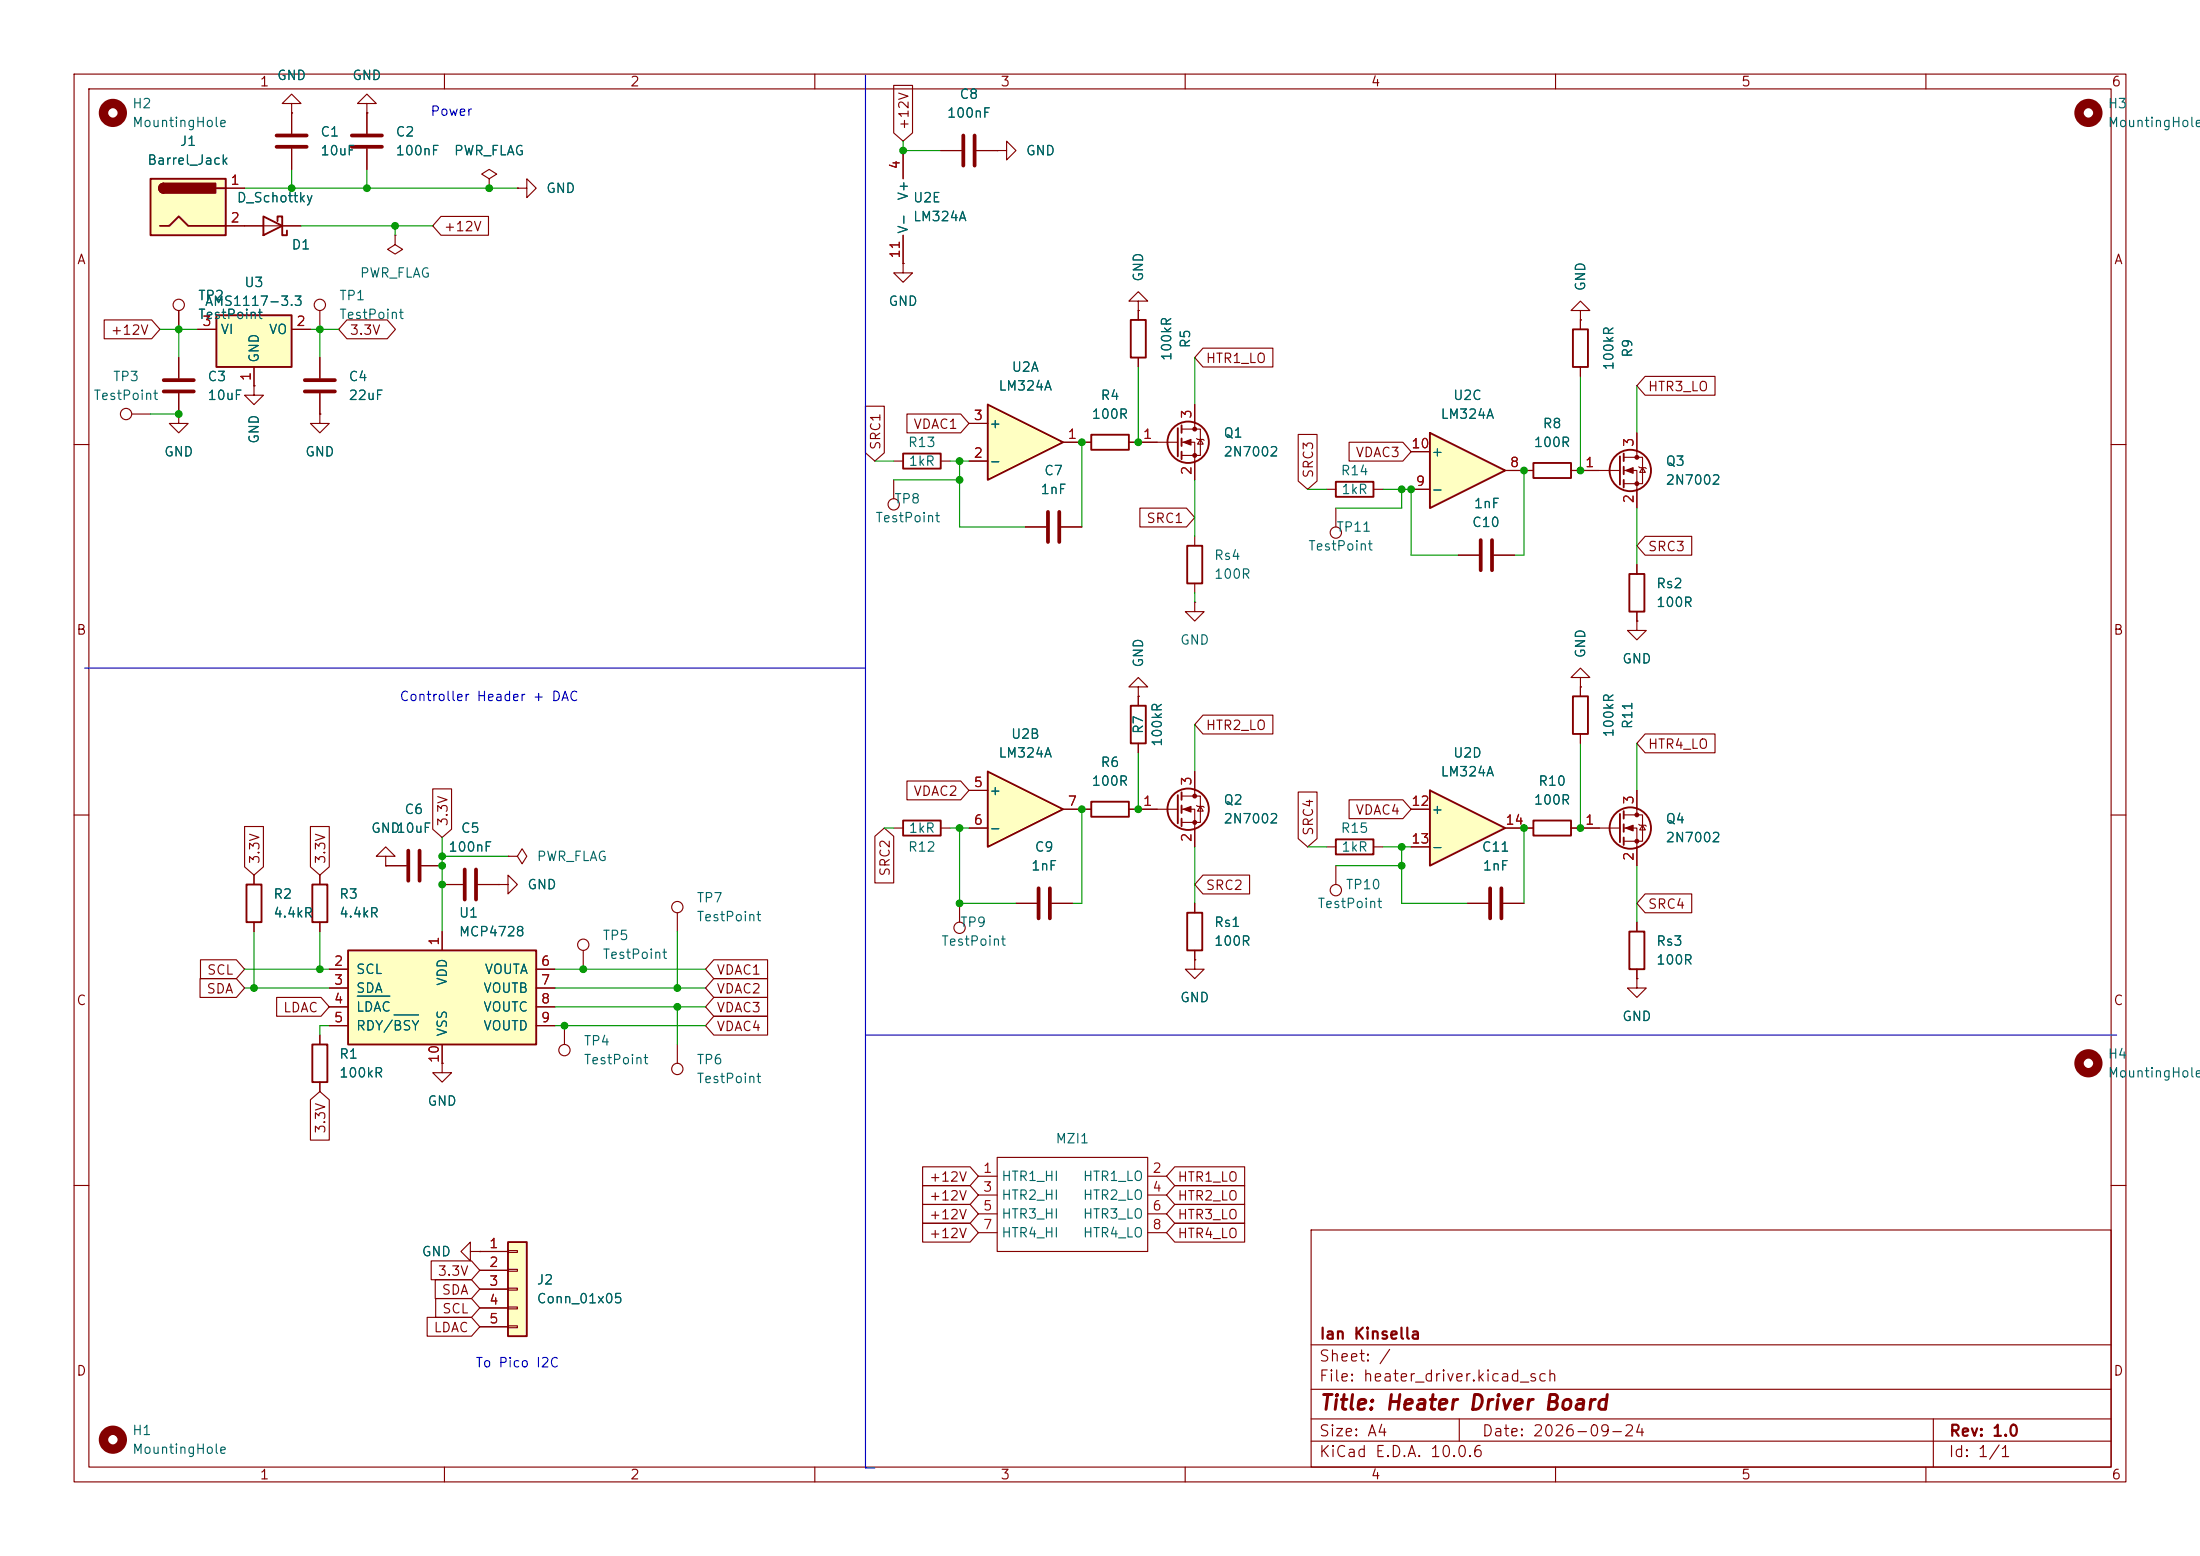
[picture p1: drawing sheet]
<svg xmlns="http://www.w3.org/2000/svg" width="297mm" height="210mm" viewBox="0 0 297 210" stroke-linecap="round" stroke-linejoin="round" font-family="sans-serif">
<g fill="none" stroke="#840000" stroke-width=".15">
<path d="M10 10h277v190h-277zM12 12h273v186h-273zM49.5 14h1.3l-1.3-1.3-1.2 1.3h1.2v1.2M49.5 15.2h.1M49.5 15.2v2.8M60 10v2M110 10v2M160 10v2M210 10v2M260 10v2M49.5 20.1v2.8M153.7 59.7h5.3"/>
<path d="M159.5 57.9h2.6v3.6h-2.6M159.5 59.7h1.8v5.1M161.3 54.6v3.3M161.5 59.2l.2 .1h.7l.2 .1M162.1 59.3l.3 .6h-.7zM10 60h2M285 60h2M10 110h2M34.3 118.1v1.3M43.2 118.1v1.3M180.3 116.8v2.6M285 110h2"/>
<path d="M34.3 124.5v1.2M43.2 124.5v1.2M10 160h2M63.5 168.9v-1.3l-1.3 1.3 1.3 1.3v-1.3h1.3M64.8 168.9h.1M177 166h108v32h-108zM285 160h2M60 198v2M110 198v2M160 198v2M177 194.5h108M177 191.5h108"/>
<path d="M177 187.5h108M177 181.5h108M197 191.5v3M210 198v2M260 198v2M261 191.5v6.5"/>
<circle cx="180.3" cy="120.1" r=".76"/>
</g>
<g fill="none" stroke="#840000" stroke-width=".25">
<path d="M159 57.8v3.8M159.5 57.4v1M159.5 59.2v1M159.5 61v1M33.3 119.4h2v5.1h-2zM42.2 119.4h2v5.1h-2z"/>
<circle cx="160.4" cy="59.7" r="2.79"/>
</g>
<g fill="#840000" stroke="#840000" stroke-width=".15">
<path d="M159.8 59.7l1-.4v.8z"/>
<circle cx="161.3" cy="57.9" r=".25"/>
<circle cx="161.3" cy="61.5" r=".25"/>
</g>
<path d="M47.5 18.3h4.1M47.5 19.8h4.1" fill="none" stroke="#840000" stroke-width=".51"/>
<path d="M47 128.3h25.4v12.7h-25.4z" fill="#ffffc2"/>
<path d="M35.6 29.2l2.5 1.3-2.5 1.3zM37.5 29.8v-.6h.6v2.6h.6v-.7M212.3 44.5h2.1v5h-2.1zM220 77.5h2v5.1h-2zM47 128.3h25.4v12.7h-25.4zM220 125.7h2v5.1h-2zM42.2 141h2v5.1h-2z" fill="none" stroke="#840000" stroke-width=".25"/>
<g fill="none" stroke="#840000" stroke-width=".15">
<path d="M39.4 14h1.2l-1.2-1.3-1.3 1.3h1.3v1.2M39.4 15.2h.1M39.4 15.2v2.8M33 30.5h7.6M39.4 20.1v2.8M53.3 31.8v1.2l1.1 .7-1.1 .6-1-.6 1-.7M53.3 31.8h.1M66 24.1l1.1-.6-1.1-.6-1 .6 1 .6v1.3M66 25.4h.1M69.8 25.4h1.3v-1.3l1.3 1.3-1.3 1.3v-1.3M69.8 25.4h.1M127 20.3h2.8"/>
<path d="M131.8 20.3h2.8M43.2 41.9v2.6M213.4 41.9h1.2l-1.2-1.3-1.3 1.3h1.3v1.3M213.4 43.2h.1M213.4 43.2v1.3M213.4 49.5v1.3M221 76.2v1.3M213.4 91.4h1.2l-1.2-1.2-1.3 1.2h1.3v1.3M213.4 92.7h.1M221 83.8v1.3h1.2l-1.2 1.3-1.3-1.3h1.3M221 83.8h.1M221 82.6v1.2"/>
<path d="M52.1 115.6h1.2l-1.2-1.3-1.3 1.3h1.3v1.2M52.1 116.8h.1M59.7 119.4h2.8M64.5 119.4h2.8M67.3 119.4h1.3v-1.3l1.2 1.3-1.2 1.3v-1.3M67.3 119.4h.1M43.2 139.7v1.3M44.4 130.8h2.6M44.4 133.4h2.6M44.4 135.9h2.6M44.4 138.4h2.6M59.7 125.7v2.6"/>
<path d="M72.4 130.8h2.5M72.4 133.4h2.5M72.4 135.9h2.5M72.4 138.4h2.5M221 132.1v1.3h1.2l-1.2 1.2-1.3-1.2h1.3M221 132.1h.1M221 124.5v1.2M221 130.8v1.3M43.2 146.1v1.2M59.7 143.5v1.3h1.3l-1.3 1.3-1.3-1.3h1.3M59.7 143.5h.1M59.7 141v2.5"/>
<circle cx="43.2" cy="41.1" r=".76"/>
</g>
<path d="M48.2 134.4h4.4M53.2 137h3.3" fill="none" stroke="#006464" stroke-width=".15"/>
<g fill="none" stroke="#840000" stroke-width="1.3">
<circle cx="281.9" cy="15.2" r="1.27"/>
<circle cx="281.9" cy="143.5" r="1.27"/>
<circle cx="15.2" cy="194.3" r="1.27"/>
</g>
<path d="M37.3 18.3h4.1M37.3 19.8h4.1M130 18.3v4.1M131.6 18.3v4.1M62.7 117.3v4.1M64.3 117.3v4.1" fill="none" stroke="#840000" stroke-width=".51"/>
<path d="M193 58.4l10.2 5.1-10.2 5.1z" fill="#ffffc2"/>
<g fill="none" stroke="#840000" stroke-width=".25">
<path d="M193 58.4l10.2 5.1-10.2 5.1zM160.3 73.7h2v5h-2zM180.3 65h5.1v2.1h-5.1zM207 62.5h5.1v2h-5.1zM218.7 61.6v3.8M219.2 61.2v1M219.2 63v1M219.2 64.8v1M152.7 95.3h2v5h-2zM212.3 94h2.1v5.1h-2.1zM207 110.7h5.1v2.1h-5.1zM218.7 109.9v3.8"/>
<path d="M219.2 109.5v1M219.2 111.3v1M219.2 113v1M160.3 123.2h2v5.1h-2z"/>
<circle cx="220.1" cy="63.5" r="2.79"/>
<circle cx="220.1" cy="111.8" r="2.79"/>
</g>
<g fill="none" stroke="#840000" stroke-width=".15">
<path d="M221 58.4v3.3M120.6 64.8v2.5M138.4 71.1h2.8M143.3 71.1h2.7M161.3 72.4v1.3M161.3 78.7v1.3M179.1 66h1.2M180.3 68.6v2.5M185.4 66h1.3M190.5 66h2.5M190.5 61h2.5M196.8 74.9h2.8"/>
<path d="M201.7 74.9h2.8M203.2 63.5h3.8M212.1 63.5h6.6M219.2 61.7h2.5v3.6h-2.5M219.2 63.5h1.8v5.1M221.2 63l.2 .1h.7l.1 .1M221.7 63.1l.4 .7h-.7zM153.7 92.7h1.2l-1.2-1.3-1.3 1.3h1.3v1.3M153.7 94h.1M153.7 94v1.3M161.3 81.3v1.3h1.3l-1.3 1.2-1.3-1.2h1.3M161.3 81.3h.1"/>
<path d="M213.4 92.7v1.3M213.4 99.1v1.2M52.1 116.8h2.8M56.9 116.8h2.8M68.6 115.6h1.2l.7-1 .6 1-.6 1-.7-1M68.6 115.6h.1M153.7 100.3v1.3M205.7 111.8h1.3M212.1 111.8h6.6M219.2 110h2.5v3.5h-2.5M219.2 111.8h1.8v5M221 106.7v3.3"/>
<path d="M221.2 111.3l.2 .1h.7l.1 .1M221.7 111.4l.4 .6h-.7zM76.2 138.4v2.6M78.7 128.3v2.5M91.4 123.2v2.5M161.3 121.9v1.3M161.3 128.3v1.2M91.4 141v2.5"/>
<circle cx="120.6" cy="68.1" r=".76"/>
<circle cx="180.3" cy="71.9" r=".76"/>
<circle cx="78.7" cy="127.5" r=".76"/>
<circle cx="91.4" cy="122.4" r=".76"/>
<circle cx="76.2" cy="141.7" r=".76"/>
<circle cx="91.4" cy="144.3" r=".76"/>
</g>
<g fill="#840000" stroke="#840000" stroke-width=".15">
<path d="M219.5 63.5l1-.4v.8z"/>
<path d="M219.5 111.8l1-.4v.7z"/>
<circle cx="221" cy="61.7" r=".25"/>
<circle cx="221" cy="65.3" r=".25"/>
<circle cx="221" cy="110" r=".25"/>
<circle cx="221" cy="113.5" r=".25"/>
</g>
<path d="M141.5 69.1v4.1M143 69.1v4.1M199.9 72.9v4.1M201.4 72.9v4.1M55.1 114.8v4.1M56.6 114.8v4.1" fill="none" stroke="#840000" stroke-width=".51"/>
<path d="M133.3 54.6l10.2 5.1-10.2 5.1z" fill="#ffffc2"/>
<path d="M133.3 54.6l10.2 5.1-10.2 5.1zM121.9 61.2h5.1v2h-5.1z" fill="none" stroke="#840000" stroke-width=".25"/>
<path d="M121.9 35.6v1.2h1.3l-1.3 1.3-1.3-1.3h1.3M121.9 35.6h.1M121.9 20.3v3.8M121.9 31.8v3.8M134.6 20.3h1.3v-1.2l1.3 1.2-1.3 1.3v-1.3M134.6 20.3h.1M130.8 57.2h2.5M143.5 59.7h2.5M120.6 62.2h1.3M127 62.2h1.3M130.8 62.2h2.5" fill="none" stroke="#840000" stroke-width=".15"/>
<path d="M68.6 167.6h2.5v12.7h-2.5z" fill="#ffffc2"/>
<path d="M147.3 58.7h5.1v2h-5.1zM152.7 43.2h2v5.1h-2zM121.9 110.7h5.1v2.1h-5.1zM147.3 108.2h5.1v2h-5.1zM68.6 167.6h2.5v12.7h-2.5z" fill="none" stroke="#840000" stroke-width=".25"/>
<g fill="none" stroke="#840000" stroke-width=".15">
<path d="M43.2 48.3v2.8M43.2 53.1v2.8M146 59.7h1.3M152.4 59.7h1.3M153.7 40.6h1.2l-1.2-1.2-1.3 1.2h1.3v1.3M153.7 41.9h.1M153.7 41.9v1.3M153.7 48.3v1.2M120.6 111.8h1.3M127 111.8h1.3M146 109.2h1.3M152.4 109.2h1.3"/>
<path d="M129.5 121.9v2.6M137.2 121.9h2.8M142 121.9h2.8M64.8 168.9h3.8M64.8 171.5h3.8M64.8 174h3.8M64.8 176.5h3.8M64.8 179.1h3.8M68.6 168.8h1.2v.2h-1.2zM68.6 171.3h1.2v.3h-1.2zM68.6 173.9h1.2v.2h-1.2zM68.6 176.4h1.2v.3h-1.2z"/>
<path d="M68.6 178.9h1.2v.3h-1.2z"/>
<circle cx="129.5" cy="125.2" r=".76"/>
</g>
<path d="M41.1 51.3h4.1M41.1 52.8h4.1M140.2 119.9v4.1M141.7 119.9v4.1" fill="none" stroke="#840000" stroke-width=".51"/>
<path d="M133.3 104.1l10.2 5.1-10.2 5.1z" fill="#ffffc2"/>
<path d="M133.3 104.1l10.2 5.1-10.2 5.1z" fill="none" stroke="#840000" stroke-width=".25"/>
<g fill="none" stroke="#840000" stroke-width=".15">
<path d="M17.8 55.9h2.5M130.8 106.7h2.5M130.8 111.8h2.5M143.5 109.2h2.5M161.3 129.5v1.3h1.3l-1.3 1.3-1.3-1.3h1.3M161.3 129.5h.1"/>
<circle cx="17" cy="55.9" r=".76"/>
</g>
<circle cx="15.2" cy="15.2" r="1.27" fill="none" stroke="#840000" stroke-width="1.3"/>
<path d="M20.3 24.1h10.2v7.7h-10.2z" fill="#ffffc2"/>
<g fill="none" stroke="#840000" stroke-width=".25">
<path d="M20.3 24.1h10.2v7.7h-10.2zM21.6 30.5h1.3l1.2-1.3 1.3 1.3h5.1M22.1 24.8a.64 .64 0 0 0-.6 .6 .64 .64 0 0 0 .6 .6M29.2 25.4h1.3M159 107.3v3.8M159.5 106.9v1.1M159.5 108.7v1M159.5 110.5v1"/>
<circle cx="160.4" cy="109.2" r="2.79"/>
</g>
<g fill="#840000" stroke="#840000" stroke-width=".25">
<path d="M21.6 25l.5-.2v1.2a.63 .63 0 0 1-.6-.4 .63 .63 0 0 1 .1-.6z"/>
<path d="M22.1 24.8h7v1.2h-7z"/>
</g>
<g fill="none" stroke="#840000" stroke-width=".15">
<path d="M30.5 25.4h2.5M30.5 30.5h2.5M24.1 41.9v2.6M153.7 109.2h5.3M159.5 107.4h2.6v3.6h-2.6M159.5 109.2h1.8v5.1M161.3 104.1v3.3M161.5 108.7l.2 .1h.7l.2 .2M162.1 108.8l.3 .7h-.7zM132.1 158.8h2.5M134.6 156.2h20.3v12.7h-20.3zM154.9 158.8h2.6"/>
<path d="M132.1 161.3h2.5M132.1 163.8h2.5M132.1 166.4h2.5M154.9 161.3h2.6M154.9 163.8h2.6M154.9 166.4h2.6"/>
<circle cx="24.1" cy="41.1" r=".76"/>
</g>
<g fill="#840000" stroke="#840000" stroke-width=".15">
<path d="M159.8 109.2l1-.4v.8z"/>
<circle cx="161.3" cy="107.4" r=".25"/>
<circle cx="161.3" cy="111" r=".25"/>
</g>
<path d="M193 106.7l10.2 5.1-10.2 5z" fill="#ffffc2"/>
<path d="M180.3 113.3h5.1v2h-5.1zM193 106.7l10.2 5.1-10.2 5z" fill="none" stroke="#840000" stroke-width=".25"/>
<path d="M179.1 114.3h1.2M185.4 114.3h1.3M190.5 109.2h2.5M190.5 114.3h2.5M203.2 111.8h2.5" fill="none" stroke="#840000" stroke-width=".15"/>
<path d="M29.2 42.5h10.2v7h-10.2z" fill="#ffffc2"/>
<path d="M29.2 42.5h10.2v7h-10.2z" fill="none" stroke="#840000" stroke-width=".25"/>
<g fill="none" stroke="#840000" stroke-width=".15">
<path d="M39.4 15.2h.1M39.4 15.2v2.8M49.5 15.2h.1M49.5 15.2v2.8M120.6 11.5h2.6v6.4l-1.3 1.2-1.3-1.2zM30.5 25.4h2.5M30.5 30.5h5.1M38.1 30.5h2.5M39.4 20.1v2.8M49.5 20.1v2.8M59.5 29.2h6.4v2.6h-6.4l-1.1-1.3zM66 25.4h.1"/>
<path d="M69.8 25.4h.1M121.9 35.6h.1M121.9 20.3v3.8M121.9 31.8v3.8M127 20.3h2.8M131.8 20.3h2.8M134.6 20.3h.1M14.1 43.2h6.4l1.1 1.3-1.1 1.2h-6.4zM24.1 55.9v1.3h1.3l-1.3 1.2-1.2-1.2h1.2M24.1 55.9h.1M24.1 41.9v2.6M24.1 48.3v2.8"/>
<path d="M24.1 53.1v2.8M26.7 44.5h2.5M34.3 52.1v1.2h1.3l-1.3 1.3-1.3-1.3h1.3M34.3 52.1h.1M34.3 49.5v2.6M39.4 44.5h2.5M43.2 55.9v1.3h1.2l-1.2 1.2-1.3-1.2h1.3M43.2 55.9h.1M43.2 48.3v2.8M43.2 53.1v2.8M46.8 43.2h5.5l1.1 1.3-1.1 1.2h-5.5l-1.1-1.2zM116.8 54.8h2.6v6.3l-1.3 1.1-1.3-1.1z"/>
<path d="M122.4 55.9h7.3l1.1 1.3-1.1 1.2h-7.3zM130.8 57.2h2.5M143.5 59.7h3.8M152.4 59.7h3.8M153.7 41.9h.1M153.7 41.9v1.3M153.7 48.3v1.2M161.3 54.6v2.6M162.4 47h9.4v2.5h-9.4l-1.1-1.2zM175.3 58.6h2.5v6.3l-1.3 1.1-1.2-1.1zM182.1 59.7h7.3l1.1 1.3-1.1 1.2h-7.3zM213.4 43.2h.1"/>
<path d="M213.4 43.2v1.3M213.4 49.5v1.3M221 58.4v2.6M222.1 50.8h9.4v2.5h-9.4l-1.1-1.2zM130.8 62.2h2.5M138.4 71.1h2.8M143.3 71.1h2.7M153.9 68.6h6.3l1.1 1.3-1.1 1.2h-6.3zM161.3 62.2v2.6M190.5 66h2.5M190.5 61h2.5M196.8 74.9h2.8"/>
<path d="M201.7 74.9h2.8M203.2 63.5h3.8M212.1 63.5h3.8M221 66v2.6M221 76.2v1.3M222.1 72.4h6.3v2.5h-6.3l-1.1-1.2zM153.7 94h.1M153.7 94v1.3M162.4 96.5h9.4v2.6h-9.4l-1.1-1.3zM213.4 92.7h.1M213.4 92.7v1.3M213.4 99.1v1.2"/>
<path d="M221 83.8h.1M221 82.6v1.2M222.1 99.1h9.4v2.5h-9.4l-1.1-1.3zM33 111.6h2.6v5.4l-1.3 1.1-1.3-1.1zM34.3 118.1v1.3M41.9 111.6h2.6v5.4l-1.3 1.1-1.3-1.1zM43.2 118.1v1.3M52.1 116.8h.1M52.1 116.8h2.8M56.9 116.8h2.8M58.4 106.5h2.6v5.4l-1.3 1.1-1.3-1.1zM59.7 119.4h2.8"/>
<path d="M64.5 119.4h2.8M67.3 119.4h.1M118.1 112.9l1.3-1.1 1.3 1.1v6.3h-2.6zM122.4 105.4h7.3l1.1 1.3-1.1 1.3h-7.3zM130.8 106.7h2.5M130.8 111.8h2.5M143.5 109.2h3.8M152.4 109.2h3.8M153.7 100.3v1.3M161.3 104.1v2.6M161.3 111.8v2.5M162.4 118.1h6.3v2.6h-6.3l-1.1-1.3z"/>
<path d="M175.3 106.9h2.5v6.3l-1.3 1.1-1.2-1.1zM182.1 107.9h7.3l1.1 1.3-1.1 1.3h-7.3zM190.5 109.2h2.5M190.5 114.3h2.5M203.2 111.8h3.8M212.1 111.8h3.8M221 106.7v2.5M221 114.3v2.5M27 132.1h4.9l1.1 1.3-1.1 1.2h-4.9zM27.1 129.5h4.8l1.1 1.3-1.1 1.3h-4.8zM34.3 124.5v1.2M37.3 134.6h6l1.1 1.3-1.1 1.3h-6z"/>
<path d="M43.2 124.5v1.2M43.2 139.7v1.3M44.4 130.8h2.6M44.4 133.4h2.6M44.4 135.9h2.6M44.4 138.4h2.6M59.7 125.7v2.6M72.4 130.8h2.5M72.4 133.4h2.5M72.4 135.9h2.5M72.4 138.4h2.5M96.4 129.5h7.2v2.6h-7.2l-1.2-1.3z"/>
<path d="M96.4 132.1h7.2v2.5h-7.2l-1.2-1.2zM96.4 134.6h7.2v2.6h-7.2l-1.2-1.3zM96.4 137.2h7.2v2.5h-7.2l-1.2-1.3zM137.2 121.9h2.8M142 121.9h2.8M161.3 129.5h.1M161.3 121.9v1.3M161.3 128.3v1.2M198.1 121.9h2.8M202.9 121.9h2.8M221 132.1h.1M221 124.5v1.2"/>
<path d="M221 130.8v1.3M222.1 120.6h6.3v2.6h-6.3l-1.1-1.3zM41.9 148.4l1.3-1.1 1.3 1.1v5.5h-2.6zM43.2 146.1v1.2M59.7 143.5h.1M59.7 141v2.5M124.6 157.5h6.4l1.1 1.3-1.1 1.2h-6.4zM158.6 157.5h9.4v2.5h-9.4l-1.1-1.2zM57.7 177.8h6l1.1 1.3-1.1 1.2h-6zM58.2 170.2h5.5l1.1 1.3-1.1 1.2h-5.5zM58.8 172.7h4.9l1.1 1.3-1.1 1.3h-4.9zM58.8 175.3h4.9l1.1 1.2-1.1 1.3h-4.9z"/>
<path d="M64.8 168.9h.1M64.8 168.9h3.8M64.8 171.5h3.8M64.8 174h3.8M64.8 176.5h3.8M64.8 179.1h3.8M124.6 160h6.4l1.1 1.3-1.1 1.3h-6.4zM124.6 162.6h6.4l1.1 1.2-1.1 1.3h-6.4zM124.6 165.1h6.4l1.1 1.3-1.1 1.2h-6.4zM158.6 162.6h9.4v2.5h-9.4l-1.1-1.3zM158.6 165.1h9.4v2.5h-9.4l-1.1-1.2zM158.6 160h9.4v2.6h-9.4l-1.1-1.3z"/>
</g>
<path d="M22.1 51.3h4.1M22.1 52.8h4.1M201.2 119.9v4.1M202.7 119.9v4.1" fill="none" stroke="#840000" stroke-width=".51"/>
<path d="M116.8 10.2v187.9h1.3M11.4 90.2h105.4M116.8 139.7h168.9" fill="none" stroke="#0000c2" stroke-width=".15"/>
<g fill="none" stroke="#009600" stroke-width=".15">
<path d="M121.9 19.1v1.2h5.1M33 25.4h36.8M39.4 22.9v2.5M40.6 30.5h17.8M49.5 22.9v2.5M53.3 30.5v1.3M20.3 55.9h3.8M21.6 44.5h5.1M24.1 44.5v3.8M41.9 44.5h3.8M43.2 44.5v3.8M146 59.7v11.4"/>
<path d="M153.7 49.5v10.2M161.3 48.3v6.3M213.4 50.8v12.7M221 52.1v6.3M118.1 62.2h2.5M120.6 64.8h8.9M128.3 62.2h2.5M129.5 62.2v8.9h8.9M161.3 64.8v7.6M176.5 66h2.6M186.7 66h3.8v8.9h6.3M189.2 66v2.6h-8.9"/>
<path d="M205.7 63.5v11.4h-1.2M221 68.6v7.6M161.3 80v1.3M161.3 97.8v6.3M59.7 113v12.7M59.7 115.6h8.9M119.4 111.8h1.2M128.3 111.8h2.5M129.5 111.8v10.1h7.7M146 109.2v12.7h-1.2M153.7 101.6v7.6M161.3 114.3v7.6"/>
<path d="M176.5 114.3h2.6M180.3 116.8h8.9M186.7 114.3h3.8M189.2 114.3v7.6h8.9M205.7 111.8v10.1M213.4 100.3v11.5M221 100.3v6.4M221 116.8v7.7M33 130.8h11.4M33 133.4h11.4M34.3 125.7v7.7M43.2 125.7v5.1"/>
<path d="M44.4 138.4h-1.2v1.3M74.9 130.8h20.3M74.9 133.4h20.3M74.9 138.4h20.3M74.9 135.9h20.3M91.4 125.7v7.7M91.4 135.9v5.1"/>
</g>
<path d="M48.2 134.4h4.4M53.2 137h3.3" fill="none" stroke="#006464" stroke-width=".15"/>
<g fill="#009600" stroke="#009600" stroke-width=".14">
<circle cx="59.7" cy="119.4" r=".46"/>
<circle cx="43.2" cy="130.8" r=".46"/>
<circle cx="34.3" cy="133.4" r=".46"/>
<circle cx="59.7" cy="116.8" r=".46"/>
<circle cx="76.2" cy="138.4" r=".46"/>
<circle cx="91.4" cy="135.9" r=".46"/>
<circle cx="91.4" cy="133.4" r=".46"/>
<circle cx="78.7" cy="130.8" r=".46"/>
<circle cx="59.7" cy="115.6" r=".46"/>
<circle cx="43.2" cy="44.5" r=".46"/>
<circle cx="24.1" cy="44.5" r=".46"/>
<circle cx="24.1" cy="55.9" r=".46"/>
<circle cx="53.3" cy="30.5" r=".46"/>
<circle cx="49.5" cy="25.4" r=".46"/>
<circle cx="66" cy="25.4" r=".46"/>
<circle cx="39.4" cy="25.4" r=".46"/>
<circle cx="189.2" cy="66" r=".46"/>
<circle cx="190.5" cy="66" r=".46"/>
<circle cx="153.7" cy="59.7" r=".46"/>
<circle cx="129.5" cy="64.8" r=".46"/>
<circle cx="129.5" cy="62.2" r=".46"/>
<circle cx="121.9" cy="20.3" r=".46"/>
<circle cx="146" cy="59.7" r=".46"/>
<circle cx="129.5" cy="111.8" r=".46"/>
<circle cx="129.5" cy="121.9" r=".46"/>
<circle cx="153.7" cy="109.2" r=".46"/>
<circle cx="146" cy="109.2" r=".46"/>
<circle cx="189.2" cy="116.8" r=".46"/>
<circle cx="189.2" cy="114.3" r=".46"/>
<circle cx="205.7" cy="63.5" r=".46"/>
<circle cx="213.4" cy="63.5" r=".46"/>
<circle cx="205.7" cy="111.8" r=".46"/>
<circle cx="213.4" cy="111.8" r=".46"/>
</g>
<text font-size="2" fill="#840000" x="178" y="190.8">Title: Heater Driver Board</text>
<g font-size="1.5" fill="#840000">
<text x="178" y="184.1">Sheet: /</text>
<text x="178" y="181.1">Ian Kinsella</text>
<text x="178" y="186.8">File: heater_driver.kicad_sch</text>
<text x="178" y="197">KiCad E.D.A. 10.0.6</text>
<text x="178" y="194.2">Size: A4</text>
<text x="200" y="194.2">Date: 2026-09-24</text>
<text x="263" y="197">Id: 1/1</text>
<text x="263" y="194.2">Rev: 1.0</text>
</g>
<g font-size="1.3" fill="#840000">
<text x="35" y="12">1</text>
<text x="85" y="12">2</text>
<text x="135" y="12">3</text>
<text x="185" y="12">4</text>
<text x="235" y="12">5</text>
<text x="285" y="12">6</text>
<text x="123" y="17.6" transform="rotate(-90 123 17.6)">+12V</text>
<text x="10.3" y="36">A</text>
<text x="59.8" y="31.5">+12V</text>
<text x="285.3" y="36">A</text>
<text x="14.9" y="45.5">+12V</text>
<text x="47.1" y="45.5">3.3V</text>
<text x="162.7" y="49.3">HTR1_LO</text>
<text x="222.4" y="53.1">HTR3_LO</text>
<text x="123.2" y="58.2">VDAC1</text>
<text x="119.2" y="60.8" transform="rotate(-90 119.2 60.8)">SRC1</text>
<text x="177.6" y="64.6" transform="rotate(-90 177.6 64.6)">SRC3</text>
<text x="182.9" y="62">VDAC3</text>
<text x="154.7" y="70.9">SRC1</text>
<text x="222.4" y="74.7">SRC3</text>
<text x="10.2" y="86">B</text>
<text x="285.2" y="86">B</text>
<text x="162.7" y="98.8">HTR2_LO</text>
<text x="222.4" y="101.4">HTR4_LO</text>
<text x="123.2" y="107.7">VDAC2</text>
<text x="60.7" y="111.6" transform="rotate(-90 60.7 111.6)">3.3V</text>
<text x="177.6" y="112.9" transform="rotate(-90 177.6 112.9)">SRC4</text>
<text x="182.9" y="110.3">VDAC4</text>
<text x="35.3" y="116.7" transform="rotate(-90 35.3 116.7)">3.3V</text>
<text x="44.2" y="116.7" transform="rotate(-90 44.2 116.7)">3.3V</text>
<text x="120.4" y="118.4" transform="rotate(-90 120.4 118.4)">SRC2</text>
<text x="162.7" y="120.4">SRC2</text>
<text x="222.4" y="123">SRC4</text>
<text x="27.9" y="131.9">SCL</text>
<text x="96.7" y="131.9">VDAC1</text>
<text x="10.2" y="136">C</text>
<text x="27.8" y="134.4">SDA</text>
<text x="38.1" y="136.9">LDAC</text>
<text x="96.7" y="134.4">VDAC2</text>
<text x="96.7" y="136.9">VDAC3</text>
<text x="285.2" y="136">C</text>
<text x="96.7" y="139.5">VDAC4</text>
<text x="44.2" y="153.1" transform="rotate(-90 44.2 153.1)">3.3V</text>
<text x="125.3" y="159.8">+12V</text>
<text x="158.9" y="159.8">HTR1_LO</text>
<text x="125.3" y="162.3">+12V</text>
<text x="125.3" y="164.9">+12V</text>
<text x="125.3" y="167.4">+12V</text>
<text x="158.9" y="164.9">HTR3_LO</text>
<text x="158.9" y="167.4">HTR4_LO</text>
<text x="158.9" y="162.3">HTR2_LO</text>
<text x="59" y="172.5">3.3V</text>
<text x="59.5" y="175">SDA</text>
<text x="59.6" y="177.6">SCL</text>
<text x="10.2" y="186">D</text>
<text x="58.5" y="180.1">LDAC</text>
<text x="285.2" y="186">D</text>
<text x="35" y="200">1</text>
<text x="85" y="200">2</text>
<text x="135" y="200">3</text>
<text x="185" y="200">4</text>
<text x="235" y="200">5</text>
<text x="285" y="200">6</text>
</g>
<g font-size="1.3" fill="#006464">
<text x="37.3" y="11.1">GND</text>
<text x="47.5" y="11.1">GND</text>
<text x="17.8" y="14.9">H2</text>
<text x="17.8" y="17.5">MountingHole</text>
<text x="127.7" y="16.2">100nF</text>
<text x="129.4" y="13.7">C8</text>
<text x="284.5" y="14.9">H3</text>
<text x="284.5" y="17.5">MountingHole</text>
<text x="19.8" y="22.6">Barrel_Jack</text>
<text x="24.2" y="20">J1</text>
<text x="43.2" y="18.7">C1</text>
<text x="43.2" y="21.3">10uF</text>
<text x="53.3" y="18.7">C2</text>
<text x="53.3" y="21.3">100nF</text>
<text x="61.2" y="21.3">PWR_FLAG</text>
<text x="138.4" y="21.3">GND</text>
<text x="31.9" y="27.6">D_Schottky</text>
<text x="73.6" y="26.4">GND</text>
<text x="122.9" y="27.1" transform="rotate(-90 122.9 27.1)">V+</text>
<text x="123.2" y="27.6">U2E</text>
<text x="39.3" y="34">D1</text>
<text x="122.9" y="31.6" transform="rotate(-90 122.9 31.6)">V-</text>
<text x="123.2" y="30.2">LM324A</text>
<text x="26.7" y="40.8">TP2</text>
<text x="27.6" y="41.6">AMS1117-3.3</text>
<text x="32.9" y="39.1">U3</text>
<text x="45.7" y="40.8">TP1</text>
<text x="48.5" y="37.8">PWR_FLAG</text>
<text x="119.9" y="41.6">GND</text>
<text x="154.6" y="38.1" transform="rotate(-90 154.6 38.1)">GND</text>
<text x="214.3" y="39.4" transform="rotate(-90 214.3 39.4)">GND</text>
<text x="26.7" y="43.4">TestPoint</text>
<text x="29.7" y="45.4">VI</text>
<text x="36.2" y="45.4">VO</text>
<text x="45.7" y="43.4">TestPoint</text>
<text x="161" y="47.1" transform="rotate(-90 161 47.1)">R5</text>
<text x="15.2" y="51.8">TP3</text>
<text x="27.9" y="51.8">C3</text>
<text x="35.3" y="49" transform="rotate(-90 35.3 49)">GND</text>
<text x="47" y="51.8">C4</text>
<text x="134.7" y="53">LM324A</text>
<text x="136.5" y="50.5">U2A</text>
<text x="158.4" y="48.8" transform="rotate(-90 158.4 48.8)">100kR</text>
<text x="218.1" y="50.1" transform="rotate(-90 218.1 50.1)">100kR</text>
<text x="220.7" y="48.4" transform="rotate(-90 220.7 48.4)">R9</text>
<text x="12.5" y="54.3">TestPoint</text>
<text x="27.9" y="54.3">10uF</text>
<text x="35.3" y="60" transform="rotate(-90 35.3 60)">GND</text>
<text x="47" y="54.3">22uF</text>
<text x="133.5" y="58.1">+</text>
<text x="147.3" y="56.8">100R</text>
<text x="148.5" y="54.3">R4</text>
<text x="165.1" y="59.4">Q1</text>
<text x="194.4" y="56.8">LM324A</text>
<text x="196.1" y="54.3">U2C</text>
<text x="208.2" y="58.1">R8</text>
<text x="22.1" y="61.9">GND</text>
<text x="41.1" y="61.9">GND</text>
<text x="122.5" y="60.7">R13</text>
<text x="122.6" y="63.2">1kR</text>
<text x="133.5" y="63.2">-</text>
<text x="140.9" y="64.5">C7</text>
<text x="165.1" y="61.9">2N7002</text>
<text x="180.9" y="64.5">R14</text>
<text x="193.1" y="61.9">+</text>
<text x="207" y="60.7">100R</text>
<text x="224.8" y="63.2">Q3</text>
<text x="224.8" y="65.7">2N7002</text>
<text x="118.1" y="70.8">TestPoint</text>
<text x="120.6" y="68.3">TP8</text>
<text x="140.4" y="67">1nF</text>
<text x="181" y="67">1kR</text>
<text x="193.1" y="67">-</text>
<text x="198.6" y="71.4">C10</text>
<text x="198.9" y="68.9">1nF</text>
<text x="163.8" y="75.9">Rs4</text>
<text x="176.5" y="74.6">TestPoint</text>
<text x="180.3" y="72.1">TP11</text>
<text x="163.8" y="78.4">100R</text>
<text x="223.5" y="79.7">Rs2</text>
<text x="223.5" y="82.2">100R</text>
<text x="159.2" y="87.3">GND</text>
<text x="214.3" y="88.9" transform="rotate(-90 214.3 88.9)">GND</text>
<text x="218.9" y="89.9">GND</text>
<text x="154.6" y="90.2" transform="rotate(-90 154.6 90.2)">GND</text>
<text x="136.4" y="100">U2B</text>
<text x="154.6" y="99.2" transform="rotate(-90 154.6 99.2)">R7</text>
<text x="157.2" y="100.9" transform="rotate(-90 157.2 100.9)">100kR</text>
<text x="218.1" y="99.6" transform="rotate(-90 218.1 99.6)">100kR</text>
<text x="220.7" y="98.5" transform="rotate(-90 220.7 98.5)">R11</text>
<text x="133.5" y="107.6">+</text>
<text x="134.7" y="102.6">LM324A</text>
<text x="147.3" y="106.4">100R</text>
<text x="148.5" y="103.8">R6</text>
<text x="194.4" y="105.1">LM324A</text>
<text x="196.1" y="102.6">U2D</text>
<text x="207.6" y="106.4">R10</text>
<text x="50" y="112.7">GND</text>
<text x="53.4" y="112.7">10uF</text>
<text x="54.5" y="110.2">C6</text>
<text x="62.1" y="112.7">C5</text>
<text x="122.6" y="112.7">1kR</text>
<text x="133.5" y="112.7">-</text>
<text x="165.1" y="108.9">Q2</text>
<text x="165.1" y="111.5">2N7002</text>
<text x="180.9" y="112.7">R15</text>
<text x="193.1" y="110.2">+</text>
<text x="207" y="108.9">100R</text>
<text x="224.8" y="111.5">Q4</text>
<text x="224.8" y="114">2N7002</text>
<text x="60.4" y="115.3">100nF</text>
<text x="72.4" y="116.5">PWR_FLAG</text>
<text x="122.5" y="115.3">R12</text>
<text x="139.1" y="117.8">1nF</text>
<text x="139.6" y="115.3">C9</text>
<text x="181" y="115.3">1kR</text>
<text x="193.1" y="115.3">-</text>
<text x="200" y="115.3">C11</text>
<text x="200.1" y="117.8">1nF</text>
<text x="36.8" y="121.6">R2</text>
<text x="36.8" y="124.2">4.4kR</text>
<text x="45.7" y="121.6">R3</text>
<text x="45.7" y="124.2">4.4kR</text>
<text x="61.9" y="124.2">U1</text>
<text x="71.1" y="120.3">GND</text>
<text x="94" y="122.1">TP7</text>
<text x="94" y="124.7">TestPoint</text>
<text x="129.5" y="125.4">TP9</text>
<text x="163.8" y="125.4">Rs1</text>
<text x="177.8" y="122.9">TestPoint</text>
<text x="181.6" y="120.3">TP10</text>
<text x="48" y="131.8">SCL</text>
<text x="61.9" y="126.7">MCP4728</text>
<text x="65.3" y="131.8">VOUTA</text>
<text x="81.3" y="127.2">TP5</text>
<text x="81.3" y="129.7">TestPoint</text>
<text x="127" y="128">TestPoint</text>
<text x="163.8" y="128">100R</text>
<text x="223.5" y="128">Rs3</text>
<text x="223.5" y="130.5">100R</text>
<text x="48" y="134.3">SDA</text>
<text x="48" y="136.9">LDAC</text>
<text x="60.7" y="133.1" transform="rotate(-90 60.7 133.1)">VDD</text>
<text x="65.2" y="134.3">VOUTB</text>
<text x="65.2" y="136.9">VOUTC</text>
<text x="159.2" y="135.6">GND</text>
<text x="45.7" y="143.2">R1</text>
<text x="48" y="139.4">RDY/BSY</text>
<text x="60.7" y="140" transform="rotate(-90 60.7 140)">VSS</text>
<text x="65.2" y="139.4">VOUTD</text>
<text x="78.7" y="141.4">TP4</text>
<text x="78.7" y="144">TestPoint</text>
<text x="94" y="144">TP6</text>
<text x="218.9" y="138.1">GND</text>
<text x="284.5" y="143.2">H4</text>
<text x="45.7" y="145.7">100kR</text>
<text x="57.6" y="149.6">GND</text>
<text x="94" y="146.5">TestPoint</text>
<text x="284.5" y="145.7">MountingHole</text>
<text x="142.4" y="154.6">MZI1</text>
<text x="135.1" y="159.7">HTR1_HI</text>
<text x="146.1" y="159.7">HTR1_LO</text>
<text x="135.1" y="162.3">HTR2_HI</text>
<text x="135.1" y="164.8">HTR3_HI</text>
<text x="135.1" y="167.3">HTR4_HI</text>
<text x="146.1" y="162.3">HTR2_LO</text>
<text x="146.1" y="164.8">HTR3_LO</text>
<text x="146.1" y="167.3">HTR4_LO</text>
<text x="56.9" y="169.9">GND</text>
<text x="72.4" y="173.7">J2</text>
<text x="72.4" y="176.2">Conn_01x05</text>
<text x="17.8" y="194">H1</text>
<text x="17.8" y="196.5">MountingHole</text>
</g>
<g font-size="1.3" fill="#0000c2">
<text x="58" y="16">Power</text>
<text x="53.8" y="94.9">Controller Header + DAC</text>
<text x="64.1" y="184.9">To Pico I2C</text>
</g>
<g font-size="1.3" fill="#a90000">
<text x="121.8" y="23" transform="rotate(-90 121.8 23)">4</text>
<text x="31" y="25.3">1</text>
<text x="31" y="30.3">2</text>
<text x="121.8" y="35" transform="rotate(-90 121.8 35)">11</text>
<text x="27.2" y="44.3">3</text>
<text x="39.9" y="44.3">2</text>
<text x="34.2" y="51.5" transform="rotate(-90 34.2 51.5)">1</text>
<text x="131.3" y="57">3</text>
<text x="144" y="59.6">1</text>
<text x="154.2" y="59.6">1</text>
<text x="161.2" y="56.6" transform="rotate(-90 161.2 56.6)">3</text>
<text x="131.3" y="62.1">2</text>
<text x="161.2" y="64.2" transform="rotate(-90 161.2 64.2)">2</text>
<text x="190.4" y="60.8">10</text>
<text x="191" y="65.9">9</text>
<text x="203.7" y="63.4">8</text>
<text x="213.9" y="63.4">1</text>
<text x="220.8" y="60.4" transform="rotate(-90 220.8 60.4)">3</text>
<text x="220.8" y="68" transform="rotate(-90 220.8 68)">2</text>
<text x="131.3" y="106.5">5</text>
<text x="161.2" y="106.1" transform="rotate(-90 161.2 106.1)">3</text>
<text x="131.3" y="111.6">6</text>
<text x="144" y="109.1">7</text>
<text x="154.2" y="109.1">1</text>
<text x="161.2" y="113.8" transform="rotate(-90 161.2 113.8)">2</text>
<text x="190.4" y="109.1">12</text>
<text x="203.1" y="111.6">14</text>
<text x="213.9" y="111.6">1</text>
<text x="220.8" y="108.7" transform="rotate(-90 220.8 108.7)">3</text>
<text x="190.4" y="114.2">13</text>
<text x="220.8" y="116.3" transform="rotate(-90 220.8 116.3)">2</text>
<text x="45" y="130.7">2</text>
<text x="59.6" y="127.7" transform="rotate(-90 59.6 127.7)">1</text>
<text x="72.9" y="130.7">6</text>
<text x="45" y="133.2">3</text>
<text x="45" y="135.8">4</text>
<text x="72.9" y="133.2">7</text>
<text x="72.9" y="135.8">8</text>
<text x="45" y="138.3">5</text>
<text x="59.6" y="143.6" transform="rotate(-90 59.6 143.6)">10</text>
<text x="72.9" y="138.3">9</text>
<text x="132.6" y="158.6">1</text>
<text x="132.6" y="161.2">3</text>
<text x="155.5" y="158.6">2</text>
<text x="155.5" y="161.2">4</text>
<text x="132.6" y="163.7">5</text>
<text x="132.6" y="166.2">7</text>
<text x="155.5" y="163.7">6</text>
<text x="155.5" y="166.2">8</text>
<text x="65.9" y="168.8">1</text>
<text x="65.9" y="171.3">2</text>
<text x="65.9" y="173.9">3</text>
<text x="65.9" y="176.4">4</text>
<text x="65.9" y="178.9">5</text>
</g>
</svg>
